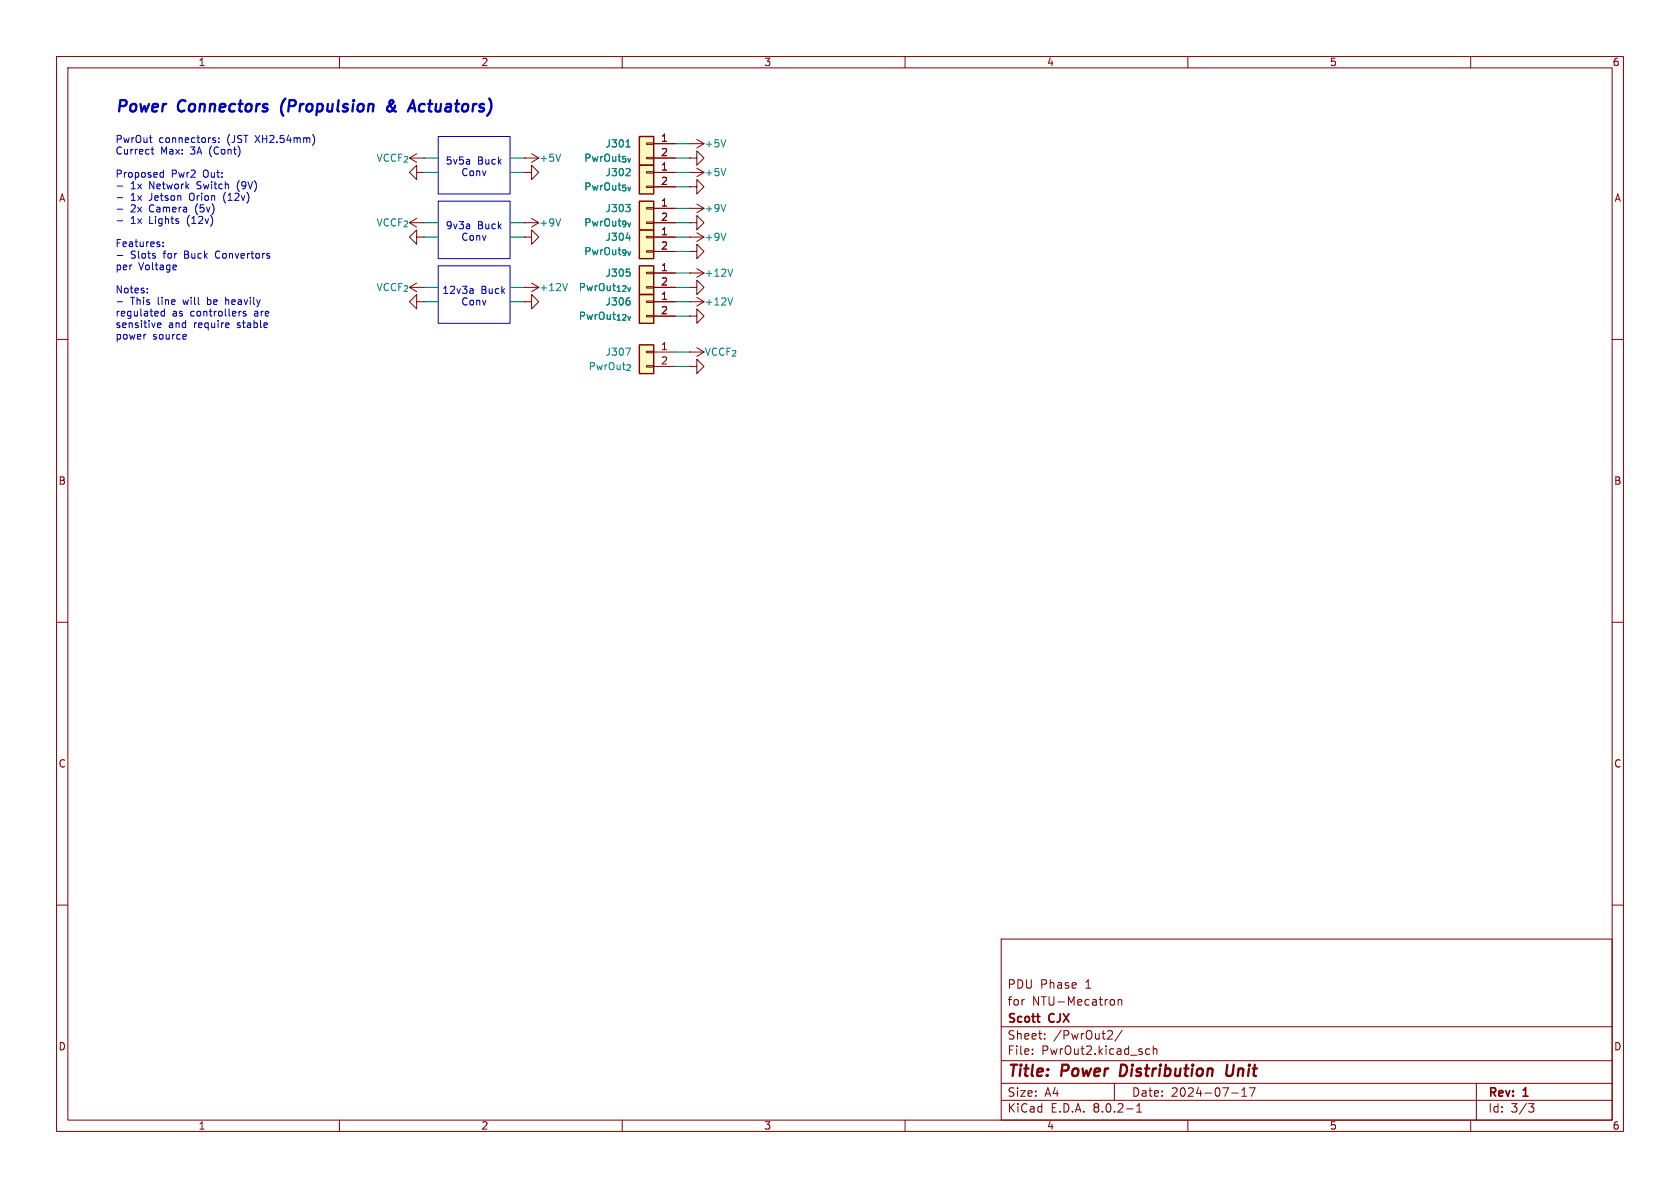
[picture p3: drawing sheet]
<svg xmlns="http://www.w3.org/2000/svg" width="297mm" height="210mm" viewBox="0 0 297 210" stroke-linecap="round" stroke-linejoin="round" font-family="sans-serif">
<g fill="none" stroke="#840000" stroke-width=".18">
<path d="M10 10h277v190h-277zM12 12h273v186h-273zM60 10v2M110 10v2M160 10v2M210 10v2M260 10v2M73.7 30.5v-1.3l-1.3 1.3 1.3 1.3v-1.3h1.2M74.9 30.5h.1M92.7 39.4h.1M92.7 30.5h1.3v1.3l1.2-1.3-1.2-1.3v1.3M92.7 30.5h.1"/>
<path d="M92.7 27.9h.1M92.7 39.4h2.5M92.7 27.9h2.5M94 38.6l1.2 .8M94 27.2l1.2 .7M95.2 39.4l-1.2 .7M95.2 27.9l-1.2 .8M121.9 36.8h.1M121.9 39.4h1.3v1.2l1.3-1.2-1.3-1.3v1.3M121.9 39.4h.1M121.9 33h1.3v1.3l1.3-1.3-1.3-1.2v1.2M121.9 33h.1"/>
<path d="M121.9 30.5h.1M121.9 27.9h1.3v1.3l1.3-1.3-1.3-1.2v1.2M121.9 27.9h.1M121.9 25.4h.1M121.9 36.8h2.6M121.9 30.5h2.6M121.9 25.4h2.6M123.2 36.1l1.3 .7M123.2 29.7l1.3 .8M123.2 24.6l1.3 .8M124.5 36.8l-1.3 .8M124.5 30.5l-1.3 .7"/>
<path d="M124.5 25.4l-1.3 .8M10 60h2M73.7 41.9v-1.3l-1.3 1.3 1.3 1.3v-1.3h1.2M73.7 53.3v-1.2l-1.3 1.2 1.3 1.3v-1.3h1.2M74.9 41.9h.1M74.9 53.3h.1M92.7 41.9h1.3v1.3l1.2-1.3-1.2-1.3v1.3M92.7 41.9h.1M92.7 50.8h.1M92.7 53.3h1.3v1.3l1.2-1.3-1.2-1.2v1.2M92.7 53.3h.1M92.7 50.8h2.5"/>
<path d="M94 50l1.2 .8M95.2 50.8l-1.2 .8M121.9 50.8h1.3v1.3l1.3-1.3-1.3-1.3v1.3M121.9 50.8h.1M121.9 53.3h.1M121.9 55.9h1.3v1.3l1.3-1.3-1.3-1.3v1.3M121.9 55.9h.1M121.9 48.3h.1M121.9 41.9h.1M121.9 44.5h1.3v1.2l1.3-1.2-1.3-1.3v1.3M121.9 44.5h.1M121.9 53.3h2.6"/>
<path d="M121.9 48.3h2.6M121.9 41.9h2.6M123.2 52.6l1.3 .7M123.2 47.5l1.3 .8M123.2 41.1l1.3 .8M124.5 53.3l-1.3 .8M124.5 48.3l-1.3 .7M124.5 41.9l-1.3 .8M285 60h2M121.9 62.2h.1M121.9 64.8h1.3v1.2l1.3-1.2-1.3-1.3v1.3M121.9 64.8h.1"/>
<path d="M121.9 62.2h2.6M123.2 61.5l1.3 .7M124.5 62.2l-1.3 .8M10 110h2M285 110h2M10 160h2M285 160h2M177 166h108v32h-108zM196.5 176.7l.4 .1 .1 .2v.6l-.5 .1M197.7 176.8l.2-.1 .3 .1 .1 .9M197.7 176.7v1M60 198v2"/>
<path d="M110 198v2M160 198v2M177 194.5h108M177 191.5h108M177 187.5h108M177 181.5h108M182.5 186.3v.1M182.5 185.5v.1M184.7 183.6v.1M184.7 182.8v.1M196 182.2l.5 .1 .2 .3-1 1.1h1M197 191.5v3"/>
<path d="M198.4 182.1l-1.3 2M199.2 196h1.1M201 196.6h.8M201 195.5l.4-.4v1.5M202.7 186.3h.5M202.7 185.5h.5M203.9 185.5l.2-.1 .4 .1v.9M203.9 184.9v1.5M210 198v2M217.7 193.2h1.2M219.5 193.8h.9M219.5 192.7l.5-.4v1.5"/>
<path d="M220.9 192.3h1l-.7 1.5M260 198v2M261 191.5v6.5M270.2 195.1h1l-.5 .6 .4 .1 .1 .5-.3 .3h-.4"/>
</g>
<path d="M198.2 188.2l-.2 2h.4M217 188.2l-.2 1.6 .1 .3a.66 .66 0 0 0 .9-.1" fill="none" stroke="#840000" stroke-width=".4"/>
<path d="M99.1 38.7l-.4 1.2M99.1 27.2l-.4 1.3M128.3 36.1l-.4 1.3M128.3 29.8l-.4 1.3M128.3 24.7l-.4 1.3M100.3 50.1l-.4 1.3M128.3 41.2l-.4 1.3M129.5 52.6l-.4 1.3M129.5 47.6l-.4 1.2" fill="none" stroke="#008484" stroke-width=".18"/>
<path d="M113 47h2.6v5.1h-2.6z" fill="#ffffc2"/>
<path d="M114.3 50.7h1.3v.2h-1.3zM114.3 48.1h1.3v.3h-1.3zM115.6 48.3h3.8M115.6 50.8h3.8" fill="none" stroke="#840000" stroke-width=".18"/>
<path d="M113 47h2.6v5.1h-2.6z" fill="none" stroke="#840000" stroke-width=".25"/>
<path d="M110.7 47.6h.6M111.3 48.1l.1 .2-.1 .5" fill="none" stroke="#008484" stroke-width=".18"/>
<path d="M113 40.6h2.6v5.1h-2.6z" fill="#ffffc2"/>
<path d="M114.3 44.3h1.3v.3h-1.3zM114.3 41.8h1.3v.2h-1.3zM115.6 41.9h3.8M115.6 44.5h3.8" fill="none" stroke="#840000" stroke-width=".18"/>
<path d="M113 40.6h2.6v5.1h-2.6z" fill="none" stroke="#840000" stroke-width=".25"/>
<path d="M110.7 42.1h.8" fill="none" stroke="#008484" stroke-width=".18"/>
<path d="M113 61h2.6v5h-2.6z" fill="#ffffc2"/>
<path d="M114.3 64.6h1.3v.3h-1.3zM114.3 62.1h1.3v.3h-1.3zM115.6 62.2h3.8M115.6 64.8h3.8" fill="none" stroke="#840000" stroke-width=".18"/>
<path d="M113 61h2.6v5h-2.6z" fill="none" stroke="#840000" stroke-width=".25"/>
<path d="M110.6 61.5h.9l-.6 1.3" fill="none" stroke="#008484" stroke-width=".18"/>
<path d="M113 24.1h2.6v5.1h-2.6z" fill="#ffffc2"/>
<path d="M114.3 27.8h1.3v.3h-1.3zM114.3 25.3h1.3v.2h-1.3zM115.6 25.4h3.8M115.6 27.9h3.8" fill="none" stroke="#840000" stroke-width=".18"/>
<path d="M113 24.1h2.6v5.1h-2.6z" fill="none" stroke="#840000" stroke-width=".25"/>
<path d="M110.7 26h.7" fill="none" stroke="#008484" stroke-width=".18"/>
<path d="M113 29.2h2.6v5.1h-2.6z" fill="#ffffc2"/>
<path d="M114.3 32.9h1.3v.2h-1.3zM114.3 30.4h1.3v.2h-1.3zM115.6 30.5h3.8M115.6 33h3.8" fill="none" stroke="#840000" stroke-width=".18"/>
<path d="M113 29.2h2.6v5.1h-2.6z" fill="none" stroke="#840000" stroke-width=".25"/>
<path d="M111.3 29.9l.1 .1-.1 .3-.7 .8h.8" fill="none" stroke="#008484" stroke-width=".18"/>
<path d="M113 52.1h2.6v5.1h-2.6z" fill="#ffffc2"/>
<path d="M114.3 55.8h1.3v.2h-1.3zM114.3 53.2h1.3v.3h-1.3zM115.6 53.3h3.8M115.6 55.9h3.8" fill="none" stroke="#840000" stroke-width=".18"/>
<path d="M113 52.1h2.6v5.1h-2.6z" fill="none" stroke="#840000" stroke-width=".25"/>
<path d="M111.3 53.2l.1 .2-.1 .5" fill="none" stroke="#008484" stroke-width=".18"/>
<path d="M113 35.6h2.6v5h-2.6z" fill="#ffffc2"/>
<g fill="none" stroke="#840000" stroke-width=".18">
<path d="M114.3 39.2h1.3v.3h-1.3zM114.3 36.7h1.3v.3h-1.3zM115.6 36.8h3.8M115.6 39.4h3.8M115.6 25.4h3.8M115.6 27.9h3.8M115.6 30.5h3.8M115.6 33h3.8M115.6 53.3h3.8M115.6 55.9h3.8M115.6 41.9h3.8M115.6 44.5h3.8"/>
<path d="M115.6 48.3h3.8M115.6 50.8h3.8"/>
</g>
<path d="M113 35.6h2.6v5h-2.6z" fill="none" stroke="#840000" stroke-width=".25"/>
<path d="M110.6 36.1h.8l-.4 .5M110.7 26h.7M111.3 36.7l.1 .2-.1 .4M111.3 29.9l.1 .1-.1 .3-.7 .8h.8M110.7 42.1h.8M110.7 47.6h.6M111.3 48.1l.1 .2-.1 .5M111.3 53.2l.1 .2-.1 .5" fill="none" stroke="#008484" stroke-width=".18"/>
<g fill="none" stroke="#0000c2" stroke-width=".18">
<path d="M20.7 32.9h1M20.7 34.9h1M20.7 37h1M20.7 39h1M26.4 24.4h.5M26.7 26.4h.5M26.8 25.2h.1M26.9 26v1.1l.3 .1M28.4 31.3h.5M28.4 30.6h.5M28.9 30.1v1.2M37.7 24.4h.4"/>
<path d="M37.7 24.7l.4 .1v.2l-.1 .2-.4-.1M38.7 25.1v.1M38.7 24.4v.1M55.3 23.8a1.49 1.49 0 0 1 0 1.8M77.5 24.1h12.7v10.2h-12.7zM77.5 35.6h12.7v10.1h-12.7zM20.7 45.2h1M20.7 53.3h1M25.7 59.1h.1M26 51.7v.1M26 51v.1M27.9 57.3v.6h.5"/>
<path d="M28 57.1h.4l.1 .3-.6 .1M28.2 43.2v.3M28.8 43.5v.1M28.8 42.8v.1M29.1 54.6v1.3M29.1 55.1l-.4-.1-.2 .3 .1 .5h.5M31 46.8l.2 .3-.6 .2M31.1 47.6l-.1 .1M32.8 59.1l.1 .3-.6 .1M32.9 59.9l-.1 .1M39.9 52.6v1.2M40.1 53l-.2 .1"/>
<path d="M40.4 57.1l.1 .3-.6 .1M43 55.2v.2l.5 .2-.2 .3-.3-.1M77.5 47h12.7v10.2h-12.7zM83.5 51l.1 .2v.7M83.6 51.8l-.4 .1M83.6 51.3l-.4 .1"/>
</g>
<path d="M49.7 18.8l.1 1.1M69.4 18.3l-.7 .5a.52 .52 0 0 0-.2 .8 .52 .52 0 0 0 .9-.1M69.5 17.8l-.2-.1a.41 .41 0 0 0-.4 .5l.6 1.1M72.4 19.1h.9M73 17.7l.4 2" fill="none" stroke="#0000c2" stroke-width=".4"/>
<g fill="none" stroke="#008400" stroke-width=".18">
<path d="M74.9 30.5h2.6M74.9 39.4h2.6M74.9 27.9h2.6M90.2 30.5h2.5M90.2 39.4h2.5M90.2 27.9h2.5M119.4 30.5h2.5M119.4 39.4h2.5M119.4 27.9h2.5M119.4 25.4h2.5M119.4 36.8h2.5M119.4 33h2.5"/>
<path d="M74.9 41.9h2.6M74.9 50.8h2.6M74.9 53.3h2.6M90.2 41.9h2.5M90.2 50.8h2.5M90.2 53.3h2.5M119.4 41.9h2.5M119.4 44.5h2.5M119.4 50.8h2.5M119.4 48.3h2.5M119.4 55.9h2.5M119.4 53.3h2.5"/>
<path d="M119.4 64.8h2.5M119.4 62.2h2.5"/>
</g>
<g font-size="2.8" fill="#0000c2">
<text x="20.3" y="20.4">Power</text>
<text x="31.5" y="20.4">Connectors</text>
<text x="50.5" y="20.4">(Propulsion</text>
<text x="70.1" y="20.4">&amp;</text>
<text x="74.9" y="20.4">Actuators)</text>
</g>
<g font-size="2.8" fill="#840000">
<text x="178" y="190.9">Title:</text>
<text x="187.7" y="190.9">Power</text>
<text x="198.8" y="190.9">Distribution</text>
<text x="218.4" y="190.9">Unit</text>
</g>
<g font-size="2.1" fill="#840000">
<text x="178" y="178">for</text>
<text x="178" y="175">PDU Phase</text>
<text x="182.4" y="178">NTU-Mecatron</text>
<text x="191.9" y="175">1</text>
<text x="178" y="184">Sheet:</text>
<text x="178" y="181.2">Scott</text>
<text x="185.5" y="181.2">CJX</text>
<text x="186.2" y="184">/PwrOut2/</text>
<text x="178" y="186.7">File:</text>
<text x="184.1" y="186.7">PwrOut2.kicad_sch</text>
<text x="178" y="196.9">KiCad</text>
<text x="178" y="194.1">Size:</text>
<text x="184.7" y="194.1">A4</text>
<text x="185.7" y="196.9">E.D.A.</text>
<text x="193.3" y="196.9">8.0.2-1</text>
<text x="200" y="194.1">Date:</text>
<text x="207" y="194.1">2024-07-17</text>
<text x="263" y="194.3">Rev:</text>
<text x="263" y="196.9">Id:</text>
<text x="267.1" y="196.9">3/3</text>
<text x="269.4" y="194.3">1</text>
</g>
<g font-size="1.8" fill="#840000">
<text x="35" y="11.9">1</text>
<text x="85" y="11.9">2</text>
<text x="135" y="11.9">3</text>
<text x="185" y="11.9">4</text>
<text x="235" y="11.9">5</text>
<text x="285" y="11.9">6</text>
<text x="116.8" y="25.1">1</text>
<text x="116.8" y="27.7">2</text>
<text x="10.3" y="35.9">A</text>
<text x="116.8" y="30.2">1</text>
<text x="116.8" y="32.8">2</text>
<text x="285.3" y="35.9">A</text>
<text x="116.8" y="41.7">1</text>
<text x="116.8" y="36.6">1</text>
<text x="116.8" y="39.1">2</text>
<text x="116.8" y="44.2">2</text>
<text x="116.8" y="48">1</text>
<text x="116.8" y="50.5">2</text>
<text x="116.8" y="53.1">1</text>
<text x="116.8" y="55.6">2</text>
<text x="116.8" y="62">1</text>
<text x="116.8" y="64.5">2</text>
<text x="10.3" y="85.9">B</text>
<text x="285.3" y="85.9">B</text>
<text x="10.3" y="135.9">C</text>
<text x="285.3" y="135.9">C</text>
<text x="10.3" y="185.9">D</text>
<text x="285.3" y="185.9">D</text>
<text x="35" y="199.9">1</text>
<text x="85" y="199.9">2</text>
<text x="135" y="199.9">3</text>
<text x="185" y="199.9">4</text>
<text x="235" y="199.9">5</text>
<text x="285" y="199.9">6</text>
</g>
<g font-size="1.8" fill="#0000c2">
<text x="20.3" y="25.6">PwrOut</text>
<text x="20.3" y="27.7">Currect</text>
<text x="28.1" y="25.6">connectors:</text>
<text x="28.4" y="27.7">Max:</text>
<text x="33.8" y="27.7">3A</text>
<text x="37.3" y="27.7">(Cont)</text>
<text x="40.3" y="25.6">(JST</text>
<text x="45.4" y="25.6">XH2.54mm)</text>
<text x="78.7" y="29.4">5v5a</text>
<text x="84.4" y="29.4">Buck</text>
<text x="20.3" y="31.7">Proposed</text>
<text x="23.1" y="33.8">1x</text>
<text x="23.1" y="35.8">1x</text>
<text x="26.5" y="33.8">Network</text>
<text x="26.5" y="35.8">Jetson</text>
<text x="30.3" y="31.7">Pwr2</text>
<text x="33.8" y="35.8">Orion</text>
<text x="35.1" y="33.8">Switch</text>
<text x="36" y="31.7">Out:</text>
<text x="39.9" y="35.8">(12v)</text>
<text x="42.4" y="33.8">(9V)</text>
<text x="81.5" y="31.5">Conv</text>
<text x="23.1" y="37.9">2x</text>
<text x="23.1" y="39.9">1x</text>
<text x="26.5" y="37.9">Camera</text>
<text x="26.5" y="39.9">Lights</text>
<text x="33.3" y="39.9">(12v)</text>
<text x="34.8" y="37.9">(5v)</text>
<text x="78.7" y="40.8">9v3a</text>
<text x="84.4" y="40.8">Buck</text>
<text x="20.3" y="44">Features:</text>
<text x="23.1" y="46.1">Slots</text>
<text x="29" y="46.1">for</text>
<text x="32.8" y="46.1">Buck</text>
<text x="38.5" y="46.1">Convertors</text>
<text x="81.5" y="42.9">Conv</text>
<text x="20.3" y="48.1">per</text>
<text x="20.3" y="52.2">Notes:</text>
<text x="24.5" y="48.1">Voltage</text>
<text x="78.1" y="52.3">12v3a</text>
<text x="85" y="52.3">Buck</text>
<text x="20.3" y="56.3">regulated</text>
<text x="20.3" y="58.3">sensitive</text>
<text x="23.1" y="54.2">This</text>
<text x="28" y="54.2">line</text>
<text x="29.8" y="58.3">and</text>
<text x="30.4" y="56.3">as</text>
<text x="32.7" y="54.2">will</text>
<text x="33.8" y="56.3">controllers</text>
<text x="34.4" y="58.3">require</text>
<text x="37.1" y="54.2">be</text>
<text x="40.5" y="54.2">heavily</text>
<text x="42.2" y="58.3">stable</text>
<text x="45.2" y="56.3">are</text>
<text x="81.5" y="54.3">Conv</text>
<text x="20.3" y="60.4">power</text>
<text x="27" y="60.4">source</text>
</g>
<g font-size="1.8" fill="#008484">
<text x="66.4" y="28.8">VCCF_{2}</text>
<text x="95.3" y="28.8">+5V</text>
<text x="103.2" y="28.8">PwrOut_{5v}</text>
<text x="107" y="26.3">J301</text>
<text x="124.5" y="26.3">+5V</text>
<text x="103.2" y="33.9">PwrOut_{5v}</text>
<text x="107" y="31.3">J302</text>
<text x="124.5" y="31.3">+5V</text>
<text x="66.4" y="40.2">VCCF_{2}</text>
<text x="95.3" y="40.2">+9V</text>
<text x="103.2" y="40.2">PwrOut_{9v}</text>
<text x="107" y="37.7">J303</text>
<text x="124.5" y="37.7">+9V</text>
<text x="103.2" y="45.3">PwrOut_{9v}</text>
<text x="107" y="42.8">J304</text>
<text x="124.5" y="42.8">+9V</text>
<text x="66.4" y="51.7">VCCF_{2}</text>
<text x="95.3" y="51.7">+12V</text>
<text x="102.2" y="51.7">PwrOut_{12v}</text>
<text x="107" y="49.1">J305</text>
<text x="124.5" y="49.1">+12V</text>
<text x="102.2" y="56.7">PwrOut_{12v}</text>
<text x="107" y="54.2">J306</text>
<text x="124.5" y="54.2">+12V</text>
<text x="103.9" y="65.6">PwrOut_{2}</text>
<text x="107" y="63.1">J307</text>
<text x="124.5" y="63.1">VCCF_{2}</text>
</g>
</svg>
